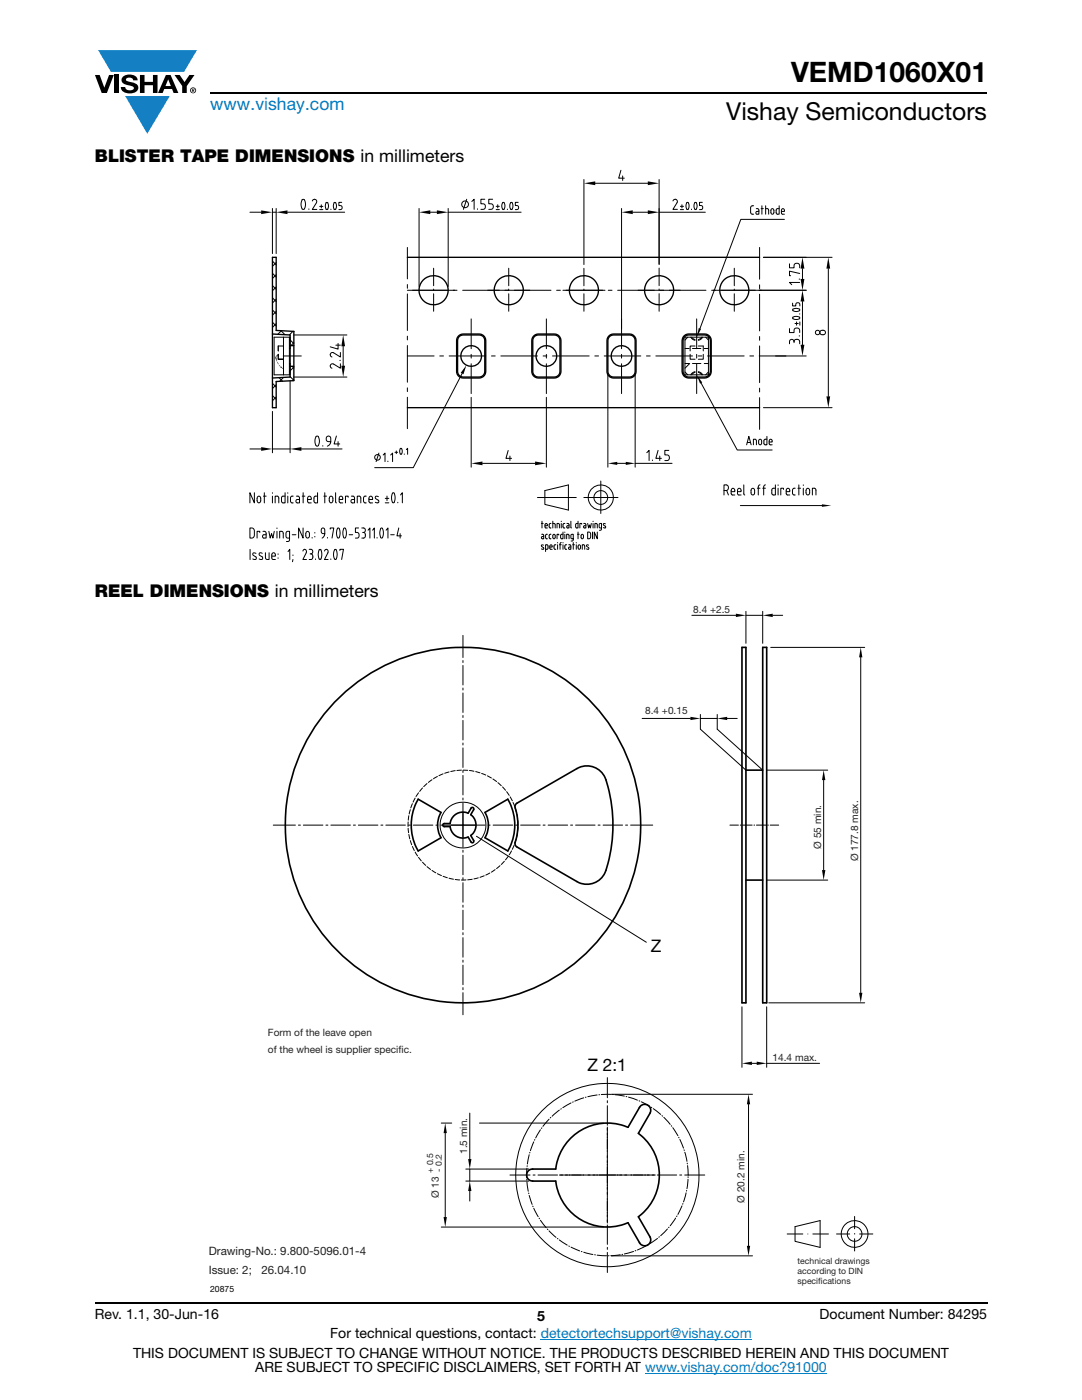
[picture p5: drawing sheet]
<svg xmlns="http://www.w3.org/2000/svg" width="216mm" height="279mm" viewBox="0 0 216 279" stroke-linecap="round" stroke-linejoin="round" font-family="sans-serif">
<g fill="#147fc3">
<path d="M19.6 10h19.7l-2.6 4.3h-1.1h-13.5z"/>
<path d="M25 19.2h8.9l-4.5 7.5z"/>
</g>
<g fill="#000">
<path d="M18.9 15h1l.9 2.5 1-2.5h.9l-1.4 3.6h-1zM22.9 15h.9v3.6h-.9zM24.6 15.3a2.1 2.1 0 0 1 2.8 .3l.1 .4h-.9a.79 .79 0 0 0-.7-.5 .79 .79 0 0 0-.8 .4l.3 .3 1 .2a1.08 1.08 0 0 1 1.2 1 1.08 1.08 0 0 1-1.1 1.2 1.73 1.73 0 0 1-2.4-1.2h.9a.96 .96 0 0 0 .8 .6 .96 .96 0 0 0 .9-.4 1.31 1.31 0 0 0-1.2-.6 1.03 1.03 0 0 1-1.1-.6 1.03 1.03 0 0 1 .2-1.1zM27.9 15h.9v1.3h1.7v-1.3h.9v3.6h-.9v-1.6h-1.7v1.6h-.9zM34.8 15h1.1l.9 1.4 1-1.4h1l-1.5 2.2v1.4h-.9v-1.4z"/>
<path d="M33.6 15.9l.5 1.3h-1.1zM33.1 15l-1.6 3.6h1l.3-.8h1.5l.3 .8h1l-1.6-3.6z"/>
<path d="M38.4 17.8h.2v.2h-.2zM38.3 17.7v.7h.1v-.3l.4 .3-.2-.3 .2-.2-.1-.2z"/>
<path d="M38.1 18a.46 .46 0 0 1 .9 0 .46 .46 0 0 1-.9 0zM37.9 18a.6 .6 0 0 0 1.2 0 .6 .6 0 0 0-1.2 0z"/>
</g>
<path d="M42 18.6h155M18.9 260h178.1" fill="none" stroke="#000" stroke-width=".36"/>
<path d="M107.9 267.3h42.1M128.7 274h36.3" fill="none" stroke="#007ec4" stroke-width=".2"/>
<path d="M49.8 33.9h116.3v78.3h-116.3z" fill="#fff"/>
<g fill="none" stroke="#000" stroke-width=".2">
<path d="M60.3 39.9l.2-.1a1.14 1.14 0 0 1 .4 1.6l-.3 .4a1.28 1.28 0 0 1-.3-1.9zM93.1 39.8l-.6 2M96.7 39.8h-.7v.9h.4a.57 .57 0 0 1 .5 .5 .57 .57 0 0 1-.5 .6h-.4M98.3 39.8h-.8v.9h.5a.56 .56 0 0 1 .4 .5 .56 .56 0 0 1-.4 .6h-.5M116.5 35.8v17M118.8 36.6h10.5M123.9 34l-.4 1.6h1.1M124.2 35.1v.9M131.5 35.8v17M49.9 42.4h2.2M54.4 42.4h.7M54.4 41.6v9"/>
<path d="M54.4 59.4l.7 .8M54.4 57l.7 .7M54.4 54.5l.7 .8M54.4 52.1l.7 .8M55.1 41.6v9M55.1 52.4l-.7 .8M55.1 54.8l-.7 .8M55.1 57.3l-.7 .7M55.1 59.7l-.7 .8M57.4 42.4h11.4M61.6 41.7v.1M62.3 40.1a.45 .45 0 0 1 .6-.3 .45 .45 0 0 1 .2 .7l-.8 1.3h.9"/>
<path d="M63.8 41.8h.6M63.8 41.2h.6M64.1 40.9v.6M65.1 40.5l.1-.1a.98 .98 0 0 1 0 1.4l-.1-.1a1.38 1.38 0 0 1 0-1.2zM66 41.7v.1M66.7 40.5l.1-.1a.98 .98 0 0 1 0 1.4l-.1-.1a1.38 1.38 0 0 1 0-1.2zM68.2 40.4h-.6v.6h.4a.4 .4 0 0 1 .3 .4 .4 .4 0 0 1-.3 .4h-.4M81.3 49.4v6.3M81.3 56.8v.7M81.3 58.7v7.3M81.3 57.9h9.9M83.6 41.6v15.6"/>
<path d="M85.9 42.4h1.3M86.5 53.5v3.5M86.5 57.7v.3M86.5 58.6v3.5M89.4 42.4h14.6M89.4 41.6v15.6M92.3 57.9h17.6M94.1 40.2l.5-.4v2M95.3 41.7v.1M99 41.8h.6M99 41.2h.6M99.3 40.9v.6"/>
<path d="M100.3 40.5l.1-.1a.8 .8 0 0 1 0 1.4l-.1-.1a1.35 1.35 0 0 1 0-1.2zM101.2 41.7v.1M101.5 53.5v3.5M101.5 57.7v.3M101.5 58.6v3.5M101.9 40.4a.82 .82 0 0 1 .1 1.4l-.1-.1a1.27 1.27 0 0 1 0-1.3zM103.4 40.4h-.6v.6h.3a.41 .41 0 0 1 .4 .4 .41 .41 0 0 1-.4 .4h-.3M111.1 57.9h.7M112.3 57.9h8.4M116.5 53.5v3.5M116.5 57.7v.3M116.5 58.6v3.5"/>
<path d="M121.4 57.9h.7M123.2 57.9h17.7M124 41.6v28M126.3 42.4h3M131.5 53.5v3.5M131.5 57.7v.2M131.5 58.6v3.5M131.5 42.4h9.2M134.3 40.1a.45 .45 0 0 1 .6-.3 .45 .45 0 0 1 .2 .6l-.8 1.4h.9M135.8 41.8h.6M135.8 41.2h.6M136.1 40.9v.6"/>
<path d="M137 40.5l.1-.1a.83 .83 0 0 1 .1 1.4l-.2-.1a1.35 1.35 0 0 1 0-1.2zM138 41.7v.1M138.7 40.4a.83 .83 0 0 1 .1 1.4l-.2-.1a1.27 1.27 0 0 1 .1-1.3zM140.1 40.4h-.5v.6h.3a.41 .41 0 0 1 .3 .4 .41 .41 0 0 1-.3 .4h-.3M142 57.9h18.9M146.5 53.5v3.5M146.5 57.7v.3M146.5 58.6v3.5M150.4 41.1h-.5l-.1 .4v1.1l.6 .1M150.9 41.6l.4 .1 .1 .1v.9h-.4a.28 .28 0 0 1-.2-.2 .28 .28 0 0 1 .2-.3h.4M151.6 49.4v6.3M151.6 56.8v.8"/>
<path d="M151.6 58.7v7.3M151.9 41.6h.4M152 41.1v1.6M152.3 51.4h13.7M152.3 51.4h8.6M152.8 41.6l.5 .1 .1 1M152.8 41.1v1.6M154 41.7h.2l.2 .2v.5a.31 .31 0 0 1-.3 .3 .31 .31 0 0 1-.3-.3v-.5zM155.5 41.1v1.6h-.5l-.1-.1v-.8l.1-.1 .5-.1M155.9 42.2h.6v-.3l-.2-.2h-.2l-.1 .2-.1 .7 .2 .1h.4M156.5 43.8h-8.7l-8.1 21.7M157.5 52.7v.7h.9v-.4a.57 .57 0 0 1 .6-.5 .57 .57 0 0 1 .6 .5v.4"/>
<path d="M159.5 55.7h.1M159.6 56.4h-2.1l.5 .4M159.6 54.6l-2.1-.5v.9h.3M160.1 53.6v2.1M165.3 53.6v25.5M54.4 61.9l.7 .7M54.4 64.3l.7 .8M54.4 78.9l.7 .8M54.4 76.5l.7 .7M55 71.3h.1M55.1 71.5h.1M55.1 71.6h.1"/>
<path d="M55.1 76.8l-.7 .8M55.1 79.2l-.7 .8M55.1 62.2l-.7 .7M55.1 64.6l-.7 .7M55.5 70.7v1h1.1h-1.1zM55.5 69.1v.9M55.5 70.7h.1M55.5 69.1h1.1zM55.7 75.4l.7 .7M56.1 66l.8 .8M56.1 73.3h.1M56.1 66l-.7 .7"/>
<path d="M56.5 71h3.6M56.6 67.3v7.5zM56.6 75.3l-.8 .8M57.7 67.9l.2-.1 .7 .8M57.7 74.2h.2M57.7 69.6h.2v-2.3h-3.2v7.5h3.2v-2.2h-.2M57.7 67.3v7.5M57.9 76v14.4M57.9 75.2l.7 .7M58.3 73.1l.3 .4M58.5 66.1l-.8 .7M58.6 66.9h10.6"/>
<path d="M58.6 75.2h10.6M58.6 66.1h.1M58.6 68.4l-.6 .6M58.6 73.3l-.7 .7M58.6 75.7l-.2 .3M67 68.9h.9M67.5 68.5v1.2l-1.6-.5M67.8 71.9h.1M67.9 72.6v.9l-1.3-.8a.45 .45 0 0 0-.7 .2 .45 .45 0 0 0 .3 .6M67.9 70.3v.9l-1.3-.8a.46 .46 0 0 0-.7 .2 .46 .46 0 0 0 .3 .6M68.5 69.1v3.9M81.3 71h5.3"/>
<path d="M81.3 67.1v.7M81.3 69v7.3M81.3 77.4v.8M81.3 79.3v6.3M87.7 71h.8M89.6 71h7.3M92.2 74.5l-9.7 18.8h-7.7M94 63.6v6M94 70.7v.8M94 72.6v5.9M94 79.3v13.9M98.1 71h.7"/>
<path d="M99.9 71h7.3M108.4 71h.7M109 79.3v13.9M109 63.6v6M109 70.7v.8M109 72.6v5.9M110.2 71h7.4M118.7 71h.7M120.6 71h7.3M121.3 74.9v18.3M124 70.7v.8M124 72.6v5.9"/>
<path d="M126.7 74.9v18.3M129 71h.7M130.9 71h7.3M136.7 67.3h4.7v7.5h-4.7zM136.7 69.5h.8M136.7 72.5h.8M136.7 74.2l.5 .6M137.2 67.3l-.5 .6M137.6 72.5l-.9 1M137.7 70.7v1h1M137.8 67.3l.4 .4 .5 .2M138 67.3l.7 .5"/>
<path d="M138.2 72.5h1.7M138.2 69.5h1.7M138.7 69.1h-1v.9M138.7 74.3l-.7 .5M138.7 74.2l-.5 .2-.4 .4M139 63.6v6M139 70.7v.8M139 72.6v5.9M139.3 71h.8M139.3 69.1h1v.9M139.3 74.2l.6 .2 .3 .4M139.3 74.3l.7 .5"/>
<path d="M139.9 76.5l7.2 13.3h7M140 67.3l-.7 .5M140.2 67.3l-.3 .4-.6 .2M140.3 70.7v1h-1M140.5 72.5h.9M140.5 69.5h.9M140.8 67.3l.6 .6M141.2 71h7.3M141.4 74.2l-.6 .6M149.6 71h.8M151.5 71h9.4M151.6 67.2v.7"/>
<path d="M151.6 69v7.4M151.6 77.5v.7M151.6 79.4v6.3M157.5 65.6v.8h.9v-.5a.58 .58 0 0 1 .6-.4 .58 .58 0 0 1 .6 .4v.5M158.2 60.5v.6h.6v-.4a.41 .41 0 0 1 .4-.3 .41 .41 0 0 1 .4 .3v.4M158.2 63.4v-.1a1 1 0 0 1 1.4 .2 .98 .98 0 0 1-1.4 0zM158.2 61.7a1.05 1.05 0 0 1 1.4 .1 .95 .95 0 0 1-1.4 0zM158.4 68.2a.58 .58 0 0 1 .6-.5 .58 .58 0 0 1 .6 .5v.4M158.4 68.2a.45 .45 0 0 0-.4-.5 .45 .45 0 0 0-.5 .5v.4M158.4 68.2v.2M158.6 64.6h.7M158.9 64.2v.7"/>
<path d="M159.5 67h.1M159.5 62.7h.1M159.6 64.2v.7M160.1 60.2v8.6M163.7 66.1a.53 .53 0 0 1 .8-.2 .53 .53 0 0 1-.1 .9h-.1a.49 .49 0 0 1-.6-.1 .49 .49 0 0 1 0-.6zM49.9 89.6h2.2M50.8 98.3v2.1l-.9-2.1v2.1M51.5 99.1h.4l.1 .2v.7l-.3 .4-.2-.1-.2-.4zM52.6 99h.5M52.7 98.3v2.1M54.4 98.3v.1M54.4 99v1.4"/>
<path d="M54.4 82.1v8.3M54.4 89.6h3.5M56.9 98.3v2.1l-.5-.1-.2-.2v-.8l.2-.3h.5M57.4 98.3v.1M57.4 99v1.4M58.5 99h-.3l-.2 .3v.7l.2 .3 .3 .1M59.1 99h.5l.1 .3 .1 1.1h-.5a.35 .35 0 0 1-.3-.4 .35 .35 0 0 1 .3-.3h.5M60.1 89.6h8.2M60.3 99h.5M60.5 98.3v2.1M61.4 99.7h.7a.45 .45 0 0 0-.1-.5 .45 .45 0 0 0-.5-.1l-.1 .2v.9l.2 .2h.5M63.1 87.1l.1-.1a1.27 1.27 0 0 1 .3 1.9l-.2 .1a1.16 1.16 0 0 1-.4-1.6z"/>
<path d="M63.4 98.3v2.1l-.6-.1-.1-.2v-.8l.1-.3h.6M64.4 88.9v.1M64.6 99h.6M64.8 98.3v2.1M65.9 99.1h.4l.1 .2v.7l-.3 .4-.2-.1-.2-.4zM66 88.1h-.4a.53 .53 0 0 1-.5-.7 .53 .53 0 0 1 .9-.1l-.1 1.2-.6 .5M67 98.3v1.8l.1 .3M67.1 87l-.4 1.6h1.1M67.5 88.1v.9M67.7 99.7h.7a.45 .45 0 0 0-.1-.5 .45 .45 0 0 0-.5-.1l-.1 .2v.9l.3 .2h.4M69.5 99.2v-.2h-.6v1.4M70.1 99h.5l.1 .4v1h-.4a.35 .35 0 0 1-.3-.4 .35 .35 0 0 1 .3-.3h.4"/>
<path d="M73.1 99l-.5 .1-.1 .9 .2 .3 .4 .1M73.6 99.7h.7l-.1-.6h-.4l-.2 .2v.7l.2 .3 .5 .1M75.5 99.1l-.5-.1-.1 .3 .1 .2 .5 .3a.36 .36 0 0 1-.1 .6 .36 .36 0 0 1-.5-.2M75.6 90.4l-.6 1.7M76.5 90.8l.3-.4v1.7M76.9 99.5h.7M77.2 99v.9M77.4 92v.1M78 90.8l.3-.4v1.7M78.4 98.4v-.1a1.43 1.43 0 0 1 .3 1.9l-.2 .2a1.43 1.43 0 0 1-.2-2zM78.8 90.3h.5M79.1 90v.5"/>
<path d="M79.9 89.5a.67 .67 0 0 1 0 1.1l-.2-.5zM79.9 98.8l.4-.5v2.1M80.7 90.6v.1M81.1 89.7l.2-.2v1.2M96.3 92.5h10.5M101.4 89.9l-.4 1.6h1.1M101.8 91v.9M107.2 99.3h7.8M108.7 97.9l4.7-1.1v5l-4.7-1.1zM116.5 99.3h6.8M119.9 96v6.5M123.2 92.5h1.7"/>
<path d="M126.7 92.5h7.4M129.1 90.3l.4-.4v2M130.2 91.8v.1M131.3 89.9l-.4 1.6h1.1M131.6 91v.9M133.5 89.9h-.8v.9h.4a.57 .57 0 0 1 .5 .6 .57 .57 0 0 1-.5 .5h-.4M144.5 97.9h.4a.58 .58 0 0 0 .5-.6 .58 .58 0 0 0-.5-.5h-.4v2M145 97.9l.4 .9M145.9 98.1h.7a.46 .46 0 0 0-.1-.5 .46 .46 0 0 0-.4-.1l-.2 .4 .1 .8 .6 .1M147.2 98.1h.7a.46 .46 0 0 0-.1-.5 .46 .46 0 0 0-.5-.1l-.1 .3v.8l.1 .2h.6M148.4 96.8v1.8l.2 .2M149 88.8l.4-1.7 .5 1.7"/>
<path d="M149.1 88.3h.6M150 97.5h.4l.2 .3v.7l-.4 .3-.3-.3v-.7zM150.3 88.8v-1.1h.4l.2 .3v.8M151.1 97.4h.6M151.5 87.8l.3-.1 .2 .2v.5l-.2 .4-.4-.2zM151.7 96.8l-.4 .3v1.7M152.2 97.4h.5M152.3 81.4h13.7M152.7 96.8l-.3 .3v1.7M153 87.1v1.7h-.4l-.2-.2v-.7l.2-.2h.4M153.5 88.2h.6v-.2a.31 .31 0 0 0-.3-.3 .31 .31 0 0 0-.3 .3v.7l.6 .1M154.7 96.8v2h-.5l-.2-.3v-.8l.2-.2 .5-.1"/>
<path d="M155.3 96.8v.1M155.3 97.4v1.4M156.3 97.7v-.3h-.5v1.4M156.9 98.1h.7a.45 .45 0 0 0-.1-.5 .45 .45 0 0 0-.5-.1l-.1 .3v.8l.2 .2h.5M158.7 97.4l-.5 .2-.1 .8 .2 .4h.4M159.2 97.4h.6M159.4 96.8v2M160.3 96.8v.1M160.3 97.4v1.4M161 97.5h.4l.1 .3v.7l-.3 .3-.2-.1-.2-.4zM162.8 98.8v-1.1l-.2-.2-.5-.1v1.4M49.9 105.4h.5l.3 .4v1.2l-.3 .4h-.5z"/>
<path d="M49.9 109.6v2.1M51.1 110.4l-.5-.1-.2 .4 .7 .5v.3l-.2 .2-.5-.2M51.8 106.3v-.3h-.5v1.4M52.3 110.4l-.4-.1-.2 .3 .1 .2 .5 .3a.37 .37 0 0 1 0 .6 .37 .37 0 0 1-.6-.2M52.5 106l.4 .1 .2 .3v1h-.5a.34 .34 0 0 1-.2-.3 .34 .34 0 0 1 .2-.4h.5M53 110.3v1.1l.3 .3h.4v-1.4M53.6 106l.3 1.4 .3-.9 .3 .9 .2-1.4M54.2 111h.7a.46 .46 0 0 0 0-.5 .46 .46 0 0 0-.5-.1l-.2 .4v.7l.2 .1 .5 .1M54.9 100.4v-1.4h.4l.3 .3v1.1M55.3 105.4v.1M55.3 106v1.4M55.5 110.5v.1"/>
<path d="M55.5 111.3v.1M56.5 107.4v-1.1l-.2-.2-.5-.1v1.4M57.5 110.1l.3-.5v2.1M57.8 107.4h-.5l-.2-.3v-.7l.2-.3 .5-.1v1.7l-.2 .3-.4 .1M58.3 106.7h.7M58.5 111.7l-.1 .4M58.5 110.8v.1M60.4 110l.4-.4a.46 .46 0 0 1 .3 .7l-.7 1.4h.8M60.5 105.4v2l-.9-2v2M61.2 106.1h.4l.1 .3v.7l-.3 .3-.2-.1-.2-.4zM61.7 109.6h.4a.47 .47 0 0 1 .3 .5 .47 .47 0 0 1-.3 .4M61.9 110.5h.2"/>
<path d="M62.1 110.5a.61 .61 0 0 1 .3 .6 .61 .61 0 0 1-.3 .6h-.4M62.3 107.3v.1M62.8 106.3v.1M62.8 107.1v.1M63 111.5v.2M63.7 109.7l.1-.1a1.43 1.43 0 0 1 .2 1.9l-.1 .2a1.43 1.43 0 0 1-.2-1.9zM64.8 110a.39 .39 0 0 1 .5-.3 .39 .39 0 0 1 .1 .6l-.6 1.4h.7M64.8 106.5h-.4a.58 .58 0 0 1-.3-.6 .58 .58 0 0 1 .5-.5l.2 .3v.9l-.3 .6-.2 .2M65.3 107.3v.1M65.9 105.6v-.2h.7l-.3 2M66 111.5v.2M66.8 109.7l.1-.1a1.29 1.29 0 0 1 .3 1.7l-.2 .4a1.57 1.57 0 0 1-.2-2z"/>
<path d="M67.4 105.4h.1a1.29 1.29 0 0 1 .3 1.6l-.2 .4a1.29 1.29 0 0 1-.4-1.6zM67.8 109.9v-.3h.7l-.3 2.1M68.6 105.4h.1a1.43 1.43 0 0 1 .3 1.9l-.2 .1a1.43 1.43 0 0 1-.2-1.9zM69.7 106.7h.7M71.3 100.4v-1.4h.4l.3 .3v1.1M71.6 105.4h-.7v.9h.4a.61 .61 0 0 1 .4 .5 .61 .61 0 0 1-.4 .6h-.4M72.2 105.4h.3a.45 .45 0 0 1 .4 .4 .45 .45 0 0 1-.4 .5M72.4 106.3h.1M72.5 106.3a.59 .59 0 0 1 .4 .7 .59 .59 0 0 1-.7 .4M73.4 105.8l.4-.4v2M74.3 105.8l.4-.4v2M75.2 107.3v.1"/>
<path d="M76 105.4h.1a1.43 1.43 0 0 1 .2 1.9l-.1 .1a1.43 1.43 0 0 1-.2-1.9zM76.9 100.4h.7M77 105.8l.4-.4v2M78 106.7h.7M79.4 100.2v.2M79.6 105.4l-.4 1.5h.9M79.8 106.5v.9M108 104.5h.4M108.1 106.6l.4 .1v.2v.6h-.4v-.4h.4M108.1 104v1.4M108.5 108.8h-.4l-.1 .1 .5 .4v.2h-.5M108.8 104.9h.4l-.1-.4-.3 .2v.6l.4 .1"/>
<path d="M108.9 109.6l.4-.1v-.6l-.2-.2h-.2v1.4M109.2 106.6l-.3 .2v.5l.1 .2h.2M109.7 109.2h.5l-.2-.5-.3 .2v.5l.1 .2h.4M109.9 104.5h-.3v.2v.5l.3 .2M109.9 106.6l-.3 .1v.2v.5l.3 .1M110.3 104.5h.4l.1 .9M110.3 104v1.4M110.5 106.6l.3 .2v.4a.24 .24 0 0 1-.3 .3 .24 .24 0 0 1-.2-.3zM110.9 108.7l-.3 .1-.1 .6 .2 .2h.2M111.3 108.3v.1M111.3 108.7v.9M111.5 106.8v-.2h-.4v.9"/>
<path d="M111.6 105.4v-.9h-.5v.9M111.6 108.7h.4M112 104v.1M112 104.5v.9M112 108.3l-.2 .2v1.1M112.3 106.2v1.3h-.3l-.1-.7 .4-.2M112.3 108.3v.1M112.3 108.7v.9M112.7 104.5h-.2l-.2 .2 .1 .5 .3 .2M112.7 106.2v.1M112.7 106.6v.9M113.1 107.5v-.9h.2l.2 .2v.7"/>
<path d="M113.1 108.7l-.3 .1-.1 .6 .1 .2h.3M113.1 104.5h.3l.1 .2v.7l-.4-.1v-.3l.4-.1M113.5 108.7l.3 .1 .1 .2v.6h-.4v-.4h.4M113.9 104l.1 1.4M114.3 108.7h.3M114.4 107.5l-.5-.1v-.6l.2-.2h.3v1.1l-.1 .3h-.3M114.4 108.3v1.3M115 108.3v.1M115 108.7v.9M115.2 106.6h.4M115.3 104v1.4h-.3l-.1-.8 .4-.1M115.3 106.2v1.3"/>
<path d="M115.5 108.7l.3 .2v.5l-.1 .2h-.2l-.2-.3zM116.1 104.6v-.1h-.4v.9M116.1 106.6l.3 .2v.4a.24 .24 0 0 1-.2 .3 .24 .24 0 0 1-.3-.3zM116.5 104.5h.3l.1 .2v.7l-.4-.1v-.3l.4-.1M116.7 109.6l-.1-.8-.4-.1v.9M117.3 104.5l.2 .9 .1-.6 .2 .6 .2-.9M117.3 106.2h.4l.2 .4-.1 .7-.3 .2h-.2zM117.5 108.8l-.3-.1-.2 .2 .5 .4v.2h-.5M118.2 106.2v1.3M118.3 104v.1M118.3 104.5v.9M119.2 105.4l-.1-.9h-.4v.9"/>
<path d="M119.2 106.2v1.3l-.6-1.3v1.3M120 105.4l-.4-.2v-.6l.2-.1h.2v1.1l-.1 .2h-.3M120.8 104.5h-.3l-.1 .2 .4 .4v.2h-.4M147.7 100.9h16.3"/>
<circle cx="92.8" cy="40.8" r=".68"/>
<circle cx="163.1" cy="66.4" r=".45"/>
<circle cx="75.3" cy="91.3" r=".56"/>
<circle cx="119.9" cy="99.3" r="2.51"/>
<circle cx="119.9" cy="99.3" r="1.38"/>
</g>
<g fill="#000">
<path d="M116.5 36.6l2.3-.4v.8zM129.3 36.2l2.2 .4-2.2 .4zM52.1 42l2.3 .4-2.3 .3zM55.1 42.4l2.3-.4v.7zM83.6 42.4l2.3-.4v.7zM87.2 42l2.2 .4-2.2 .3zM124 42.4l2.3-.4v.7zM129.3 42l2.2 .4-2.2 .3zM159.7 55.7h.8l-.4 2.2zM160.1 51.4l.4 2.2h-.8zM165.3 51.4l.3 2.2h-.7zM55 71.3l.1 .2z"/>
<path d="M55 71.7l.2 .1zM55.1 71.8l.2 .3h-.1zM55.1 71v.3h-.1zM55.1 71.8l.2 .3zM55.1 71h.1l-.1 .3zM55.3 72.3l.2 .1zM55.4 72.4l.2 .2-.1 .1zM55.4 72.4h.1l.1 .2zM55.5 72.7h.1zM55.2 70.9h.3l-.3 .2zM55.2 71.1l.3-.2v.1zM55.6 72.9h.2z"/>
<path d="M55.7 72.9l.2 .2zM55.7 72.9l.3 .2zM55.9 73.2l.1-.1zM55.9 73.1v.1zM56.1 73.3l.4 .2zM56.1 73.3l.4 .2-.4-.2zM56.4 73.6h.2zM56.5 73.5l.1 .1h-.2zM68.5 66.9l.4 2.2h-.8zM68.1 73h.8l-.4 2.2zM93.1 72.9l-.6 1.8-.6-.3zM139 74.8l1.1 1.5-.4 .3z"/>
<path d="M139.4 65.5l.5 .1-.9 1.7zM160.1 57.9l.4 2.3h-.8zM159.7 68.8h.8l-.4 2.2zM164.9 79.1h.7l-.3 2.3zM52.1 89.2l2.3 .4-2.3 .4zM57.9 89.6l2.2-.4v.8zM94 92.5l2.3-.4v.8zM106.8 92.1l2.2 .4-2.2 .4zM121.3 92.5l1.9-.3v.6zM124.9 92.2l1.8 .3-1.8 .3zM164 100.6l1.9 .3-1.9 .3z"/>
</g>
<g fill="none" stroke="#000" stroke-width=".27">
<path d="M54.4 51.4h.7v14.5l3.5 .2v9.9l-3.5 .1v5.3h-.7zM81.3 51.4h70.3M54.4 66.7l3.5 .2v8.3l-3.5 .2M57.9 69h.7M57.9 73.1h.7M91.5 67.3l.4-.3 .5-.1h3.2a1.09 1.09 0 0 1 1.1 1.1v6.1l-.2 .7-.4 .3-.5 .1h-3.4a1.11 1.11 0 0 1-.9-1.1v-6.1zM91.6 66.9l.8-.2h3.2a1.31 1.31 0 0 1 1.3 1.3v6.1l-.1 .6-.4 .5-.5 .2h-3.5a1.31 1.31 0 0 1-1.3-1.3v-6.1l.1-.6zM106.6 66.9l.8-.2h3.2a1.3 1.3 0 0 1 1.3 1.3v6.1l-.3 .8-.4 .4-.6 .1h-3.5a1.31 1.31 0 0 1-1-1.3v-6.1l.1-.6zM106.7 67.1l.7-.2h3.2a1.1 1.1 0 0 1 1.1 1.1v6.1l-.1 .5-.3 .4-.4 .2h-3.5a1.12 1.12 0 0 1-1.1-1.1v-6.1zM121.5 67.3l.4-.3 .5-.1h3.2a1.12 1.12 0 0 1 1.1 1.1v6.1l-.1 .5-.5 .5-.5 .1-3.7-.1a1.15 1.15 0 0 1-.6-1v-6.1zM121.6 66.9l.8-.2h3.2a1.31 1.31 0 0 1 1.3 1.3v6.1l-.1 .6-.4 .5-.5 .2h-3.5a1.31 1.31 0 0 1-1.3-1.3v-6.1l.1-.6zM136.4 67.2l.7-.5h3.5a1.31 1.31 0 0 1 1.3 1.3v6.1l-.1 .6-.4 .5-.5 .2h-3.5a1.32 1.32 0 0 1-1.3-1.3v-6.1z"/>
<path d="M136.5 67.3l.4-.3 .5-.2h3.2a1.12 1.12 0 0 1 1.1 1.2v6.1l-.1 .5-.5 .5-.5 .1-3.7-.1a1.15 1.15 0 0 1-.6-1v-6.1zM81.3 81.4h70.3"/>
<circle cx="86.5" cy="57.9" r="2.91"/>
<circle cx="101.5" cy="57.9" r="2.91"/>
<circle cx="116.5" cy="57.9" r="2.91"/>
<circle cx="131.5" cy="57.9" r="2.91"/>
<circle cx="146.5" cy="57.9" r="2.91"/>
<circle cx="94" cy="71.1" r="2.07"/>
<circle cx="109" cy="71" r="2.07"/>
<circle cx="124" cy="71" r="2.06"/>
</g>
<path d="M41.7 120.7h132.5v137.4h-132.5z" fill="#fff"/>
<g fill="none" stroke="#000" stroke-width=".2">
<path d="M92.4 126.8v4.4M92.4 131.8v.4M92.4 132.8v3.9M92.4 137.3v.4M92.4 138.3v3.9M138.1 122.8h8.7M148.8 122v6.4M148.8 122.8h3.4M152.2 122v6.4M153.8 129.2h18.7M154.2 122.8h2M171.7 131.2v66.9"/>
<path d="M82.8 159.3l-.4 .8M83.5 158.2l-.5 .8M84.3 157.3l-.6 .6M85.2 156.4l-.7 .6M86.2 155.6l-.7 .5M87.3 155l-.8 .4M88.4 154.4l-.8 .4M89.6 154.1l-.9 .2M90.8 153.8l-.9 .2M92.1 153.7l-.9 .1M92.4 142.8v.4M92.4 143.8v3.9"/>
<path d="M92.4 148.3v.4M92.4 149.3v3.9M92.4 153.8v.4M92.4 154.8v3.8M92.4 159.3v.3M92.4 153.7h.9M93.7 153.8l.9 .1M94.9 154l.9 .2M96.1 154.4l.8 .3M97.3 154.8l.8 .5M98.3 155.5l.8 .5M99.3 156.2l.7 .6"/>
<path d="M100.3 157l.6 .7M101.1 158l.5 .7M101.8 159l.4 .8M128.1 143.4h9.7M139.8 142.6v2.9l9 8.2M139.8 143.4h3.3M143.1 142.6v2.9l9.1 8.2M145.1 143.4h2M153 153.7h12.2M164.4 155.7v17.9M54.5 164.7h4.4M59.5 164.7h.4"/>
<path d="M60.5 164.7h3.9M65 164.7h.4M66 164.7h3.9M70.5 164.7h.4M71.5 164.7h3.9M76 164.7h.4M77 164.7h3.9M81.4 164v.9M81.4 165.3l.1 .9M81.5 164.7h.4M81.6 162.8l-.1 .9M81.6 166.5l.2 .9"/>
<path d="M81.9 161.6l-.3 .8M81.9 167.8l.2 .8M82.3 160.4l-.3 .8M82.3 168.9l.4 .8M82.5 164.7h3.9M82.8 170.1l.5 .7M83.5 171.1l.6 .7M84.3 172.1l.6 .6M85.2 173l.7 .5M86.2 173.7l.8 .5M87 164.7h.4M87.3 174.4l.8 .3"/>
<path d="M88.4 174.9l.9 .3M89.6 175.3l.9 .2M90 164.7h2.4v2.4M90.8 175.5l.9 .1M92.4 160.2v8.9M92.4 162.3v2.4h2.4M92.4 169.7v.4M92.4 170.7v3.9M92.4 175.2v.4M92.4 176.2v3.9M93 175.6h-.9M94.2 175.5l-.9 .1"/>
<path d="M95.1 166.9l33.9 21.1M95.4 175.2l-.8 .2M96.6 174.8l-.8 .3M96.8 164.7h-8.8M97.4 164.7h.4M97.7 174.2l-.8 .4M98.4 164.7h3.9M98.8 173.6l-.7 .5M99.8 172.8l-.7 .5M100.6 171.9l-.6 .6M101.4 170.9l-.5 .7M102.1 169.8l-.5 .8"/>
<path d="M102.4 160.2l.3 .8M102.6 168.7l-.4 .8M102.8 161.3l.3 .9M102.9 164.7h.4M103 167.5l-.3 .8M103.1 162.5l.2 .9M103.2 166.3l-.1 .9M103.3 163.8l.1 .9M103.4 165l-.1 .9M103.4 164.7h.1M103.9 164.7h3.9M108.4 164.7h.4"/>
<path d="M109.4 164.7h3.9M113.9 164.7h.4M114.9 164.7h3.8M119.3 164.7h.4M120.3 164.7h3.9M124.8 164.7h.4M125.8 164.7h4.4M145.6 164.7h1.7M147.7 164.7h.1M148.2 164.7h1.9M150.4 164.7h.2M150.9 164.7h1.9"/>
<path d="M153 175.6h12.2M153.2 164.7h.1M153.7 164.7h1.7M92.4 180.6v.5M92.4 181.6v3.9M92.4 186.1v.4M92.4 187.1v3.9M92.4 191.6v.4M92.4 192.6v3.9M92.4 197.1v.4M92.4 198.1v4.4M114.4 219.9l-.1 .1"/>
<path d="M116.5 219.1l-1.8 .7M116.9 219h-.1M119.2 218.5l-1.9 .4M119.6 218.5h-.1M121.2 215.1v4M121.2 219.7v.4M121.9 218.4h-1.9M122 218.4h28.2M122.2 218.4h.2M122.7 218.5l1.9 .3M124.9 218.8l.2 .1M125.4 219l1.8 .6"/>
<path d="M127.5 219.7l.2 .1M128 219.9l1.6 .9M148 200.9v12.1M150 212.2h1M153 200.9v12.1M153 212.2h10.5M153.4 200.1h19.1M88 224.1h2.1M88.8 226.1v16.8M92.9 235.7h12.6M92.9 233.3h12.6M93.7 222.1v9.2"/>
<path d="M93.7 233.3v2.4M93.7 237.7v2M95.7 224.1h24.7M101.8 234.5h4M105.1 235.4v.1M105.1 233.1v1.9M105.1 235.9l.3 1.8M105.2 232.6v.2M105.5 238.1v.1M105.6 238.6l.6 1.8M105.6 230.4l-.4 1.9M105.7 230v.1"/>
<path d="M106.4 234.5h.4M106.5 227.9l-.7 1.7M106.7 227.4v.2M107.4 234.5h3.9M107.8 225.5l-.9 1.6M108.1 225.1l-.1 .1M109.6 223.4l-1.3 1.4M109.9 223l-.1 .1M111.6 221.5l-1.4 1.3M111.6 234.5h5.1M112 221.3l-.1 .1M113.9 220.1l-1.6 1"/>
<path d="M121.2 220.7v3.9M121.2 239v5.1M121.2 224.9v5.2M121.2 230.1v8.8M125.6 234.5h-8.8M129.9 221h.2M130.3 221.3l1.5 1.1M130.8 234.5h-5.1M131.1 234.5h3.9M132.1 222.7l.1 .1M132.5 223l1.2 1.4M134 224.7v.1"/>
<path d="M134.2 225l1.1 1.7M135.4 227l.1 .1M135.6 234.5h.4M135.7 227.4l.7 1.7M136.5 229.5v.1M136.6 234.5h4M136.6 229.9l.5 1.9M136.9 238.1l-.5 1.8M137 237.6v.1M137.1 232.1v.2M137.2 232.6l.1 1.9M137.3 235.3l-.2 1.9"/>
<path d="M137.3 234.8v.2M149.4 220.4v28.2M88 244.9h32.4M106.3 240.7l.1 .1M106.5 241.1l.9 1.7M107.6 243.1v.1M107.8 243.5l1.2 1.5M109.2 245.3l.1 .1M109.6 245.6l1.3 1.3M111.2 247.2l.1 .1M111.6 247.5l1.6 1M113.5 248.7h.1"/>
<path d="M113.9 248.9l1.8 .7M116 249.8h.1M116.5 249.9l1.8 .5M118.7 250.4h.1M119.2 250.5l1.8 .1M121.2 244.5v3.8M121.2 248.9v.4M121.2 249.9v4.1M121.4 250.6h.1M122 250.6h28.2M123.8 250.4l-1.9 .2M124.2 250.3l-.1 .1"/>
<path d="M126.4 249.8l-1.8 .5M126.9 249.6h-.2M128.9 248.6l-1.7 .9M129.3 248.4l-.1 .1M131.2 247.1l-1.6 1.1M131.6 246.8l-.1 .1M133.2 245.3l-1.4 1.3M133.5 244.9l-.1 .1M134.8 243.1l-1.1 1.5M135.1 242.7l-.1 .1M136.1 240.7l-.8 1.7M136.3 240.2l-.1 .1"/>
<path d="M157.1 246.3h3.1M158.6 244.8l5-1.2v5.3l-5-1.2zM161.2 246.3h.1M162.2 246.3h3.1M166.9 246.3h2.6M170.5 242.8v2.4M170.5 247.2v2.5M170.5 246.2h.1M170.5 246.3h.1M171.5 246.3h2.7"/>
<circle cx="92.4" cy="164.7" r="4.6"/>
<circle cx="121.2" cy="234.5" r="18.3"/>
<circle cx="170.5" cy="246.3" r="1.46"/>
<circle cx="170.5" cy="246.3" r="2.67"/>
</g>
<g fill="none" stroke="#000" stroke-width=".33">
<path d="M148 129.2h.8v70.9h-.8zM152.2 129.2h.8v70.9h-.8zM83.4 159.5l4.6 2.6a5 5 0 0 0 0 5.1l-4.6 2.6a10.3 10.3 0 0 1 0-10.3zM148.8 153.7h3.4M94.5 167.7a.3 .3 0 0 1-.1 .5 .3 .3 0 0 1-.4-.2M94.5 161.6v-.4h-.4l-.7 1.1a2.58 2.58 0 0 0-3.6 2.1h-1.1a.3 .3 0 0 0-.3 .3 .3 .3 0 0 0 .3 .3h1.1a2.59 2.59 0 0 0 3.6 2.1l.6 1M94.5 161.6l-.6 1a2.58 2.58 0 0 1 0 4.1l.6 1M96.8 162.1l4.5-2.6a10.3 10.3 0 0 1 0 10.3l-4.5-2.6a5 5 0 0 0 0-5.1zM103 160.4l12.1-7a4 4 0 0 1 5.8 2.2 29.6 29.6 0 0 1-.2 18.6 4 4 0 0 1-5.6 1.7l-11.9-6.9-.3-.3a1.58 1.58 0 0 1 .1-1.4 11.4 11.4 0 0 0-.2-6.3zM148.8 175.6h3.4M106.3 235.7h4.6a10.4 10.4 0 0 0 14.4 8.3l2.3 4M106.3 233.3a1.2 1.2 0 0 0-1.2 1.2 1.2 1.2 0 0 0 1.2 1.2"/>
<path d="M127.6 221a1.19 1.19 0 0 1 1.6-.4 1.19 1.19 0 0 1 .5 1.6M127.6 221l-2.3 4a10.4 10.4 0 0 0-14.4 8.3h-4.6M129.7 222.2l-2.3 4a10.4 10.4 0 0 1 0 16.6l2.3 4M129.7 246.8a1.2 1.2 0 0 1-.5 1.7 1.2 1.2 0 0 1-1.6-.5"/>
<circle cx="92.4" cy="164.7" r="35.5"/>
</g>
<g fill="#000">
<path d="M146.8 122.5l2 .3-2 .3zM152.2 122.8l2-.3v.6zM171.7 129.2l.4 2h-.7zM137.8 143.1l2 .3-2 .3zM143.1 143.4l2-.3v.6zM164.3 153.7l.4 2h-.7zM164 173.6h.7l-.4 2zM171.4 198.1h.7l-.4 2zM148 212.2l2-.3v.6zM151 211.9l2 .3-2 .3zM88.8 224.1l.4 2h-.7zM93.7 235.7l.4 2h-.7z"/>
<path d="M93.4 231.3h.7l-.4 2zM149.4 218.4l.3 2h-.7zM88.5 242.9h.7l-.4 2zM149 248.6h.7l-.3 2z"/>
</g>
<text font-size="5.6" x="157.9" y="16.4">VEMD1060X01</text>
<text font-size="4.9" x="144.9" y="24">Vishay Semiconductors</text>
<text font-size="3.5" fill="#007ec4" x="42" y="21.9">www.vishay.com</text>
<g font-size="3.5">
<text x="18.9" y="32.3">BLISTER TAPE DIMENSIONS in millimeters</text>
<text x="18.9" y="119.1">REEL DIMENSIONS in millimeters</text>
<text x="129.9" y="190.1">Z</text>
<text x="117.2" y="213.6">Z 2:1</text>
</g>
<g font-size="2.8">
<text x="18.9" y="263.3">Rev. 1.1, 30-Jun-16</text>
<text x="107.2" y="263.6">5</text>
<text x="163.6" y="263.3">Document Number: 84295</text>
<text x="65.9" y="267.1">For technical questions, contact: detectortechsupport@vishay.com</text>
<text x="26.5" y="271">THIS DOCUMENT IS SUBJECT TO CHANGE WITHOUT NOTICE. THE PRODUCTS DESCRIBED HEREIN AND THIS DOCUMENT</text>
<text x="50.9" y="273.8">ARE SUBJECT TO SPECIFIC DISCLAIMERS, SET FORTH AT www.vishay.com/doc?91000</text>
</g>
<g font-size="2.3" fill="#231f20">
<text x="41.7" y="250.5">Drawing-No.: 9.800-5096.01-4</text>
<text x="41.7" y="254.2">I</text>
<text x="42.3" y="254.2">ssue: 2;</text>
<text x="52.2" y="254.2">26.04.10</text>
</g>
<g font-size="2" fill="#231f20">
<text x="138.3" y="122.3">8.4 +2.5</text>
<text x="128.7" y="142.6">8.4 +0.15</text>
<text x="163.9" y="169.4" transform="rotate(-90 163.9 169.4)">Ø 55 min.</text>
<text x="171.3" y="171.9" transform="rotate(-90 171.3 171.9)">Ø 177.8 max.</text>
<text x="53.5" y="206.8">Form of the leave open</text>
<text x="53.5" y="210.1">of the wheel is supplier specif</text>
<text x="79.5" y="210.1">ic.</text>
<text x="154.2" y="211.7">14.4 max.</text>
<text x="93.2" y="230.3" transform="rotate(-90 93.2 230.3)">1.5 min.</text>
<text x="87.6" y="239.1" transform="rotate(-90 87.6 239.1)">Ø 13</text>
<text x="148.6" y="240" transform="rotate(-90 148.6 240)">Ø 20.2 min.</text>
</g>
<g font-size="1.7" fill="#231f20">
<text x="88.2" y="233.8" transform="rotate(-90 88.2 233.8)">- 0.2</text>
<text x="86.4" y="234.1" transform="rotate(-90 86.4 234.1)">+ 0.5</text>
<text x="159.1" y="256.2">specif</text>
<text x="159.1" y="254.3">according to DIN</text>
<text x="159.1" y="252.2">technical drawings</text>
<text x="163.3" y="256.2">ications</text>
</g>
<text font-size="1.7" x="41.9" y="257.8">20875</text>
</svg>
